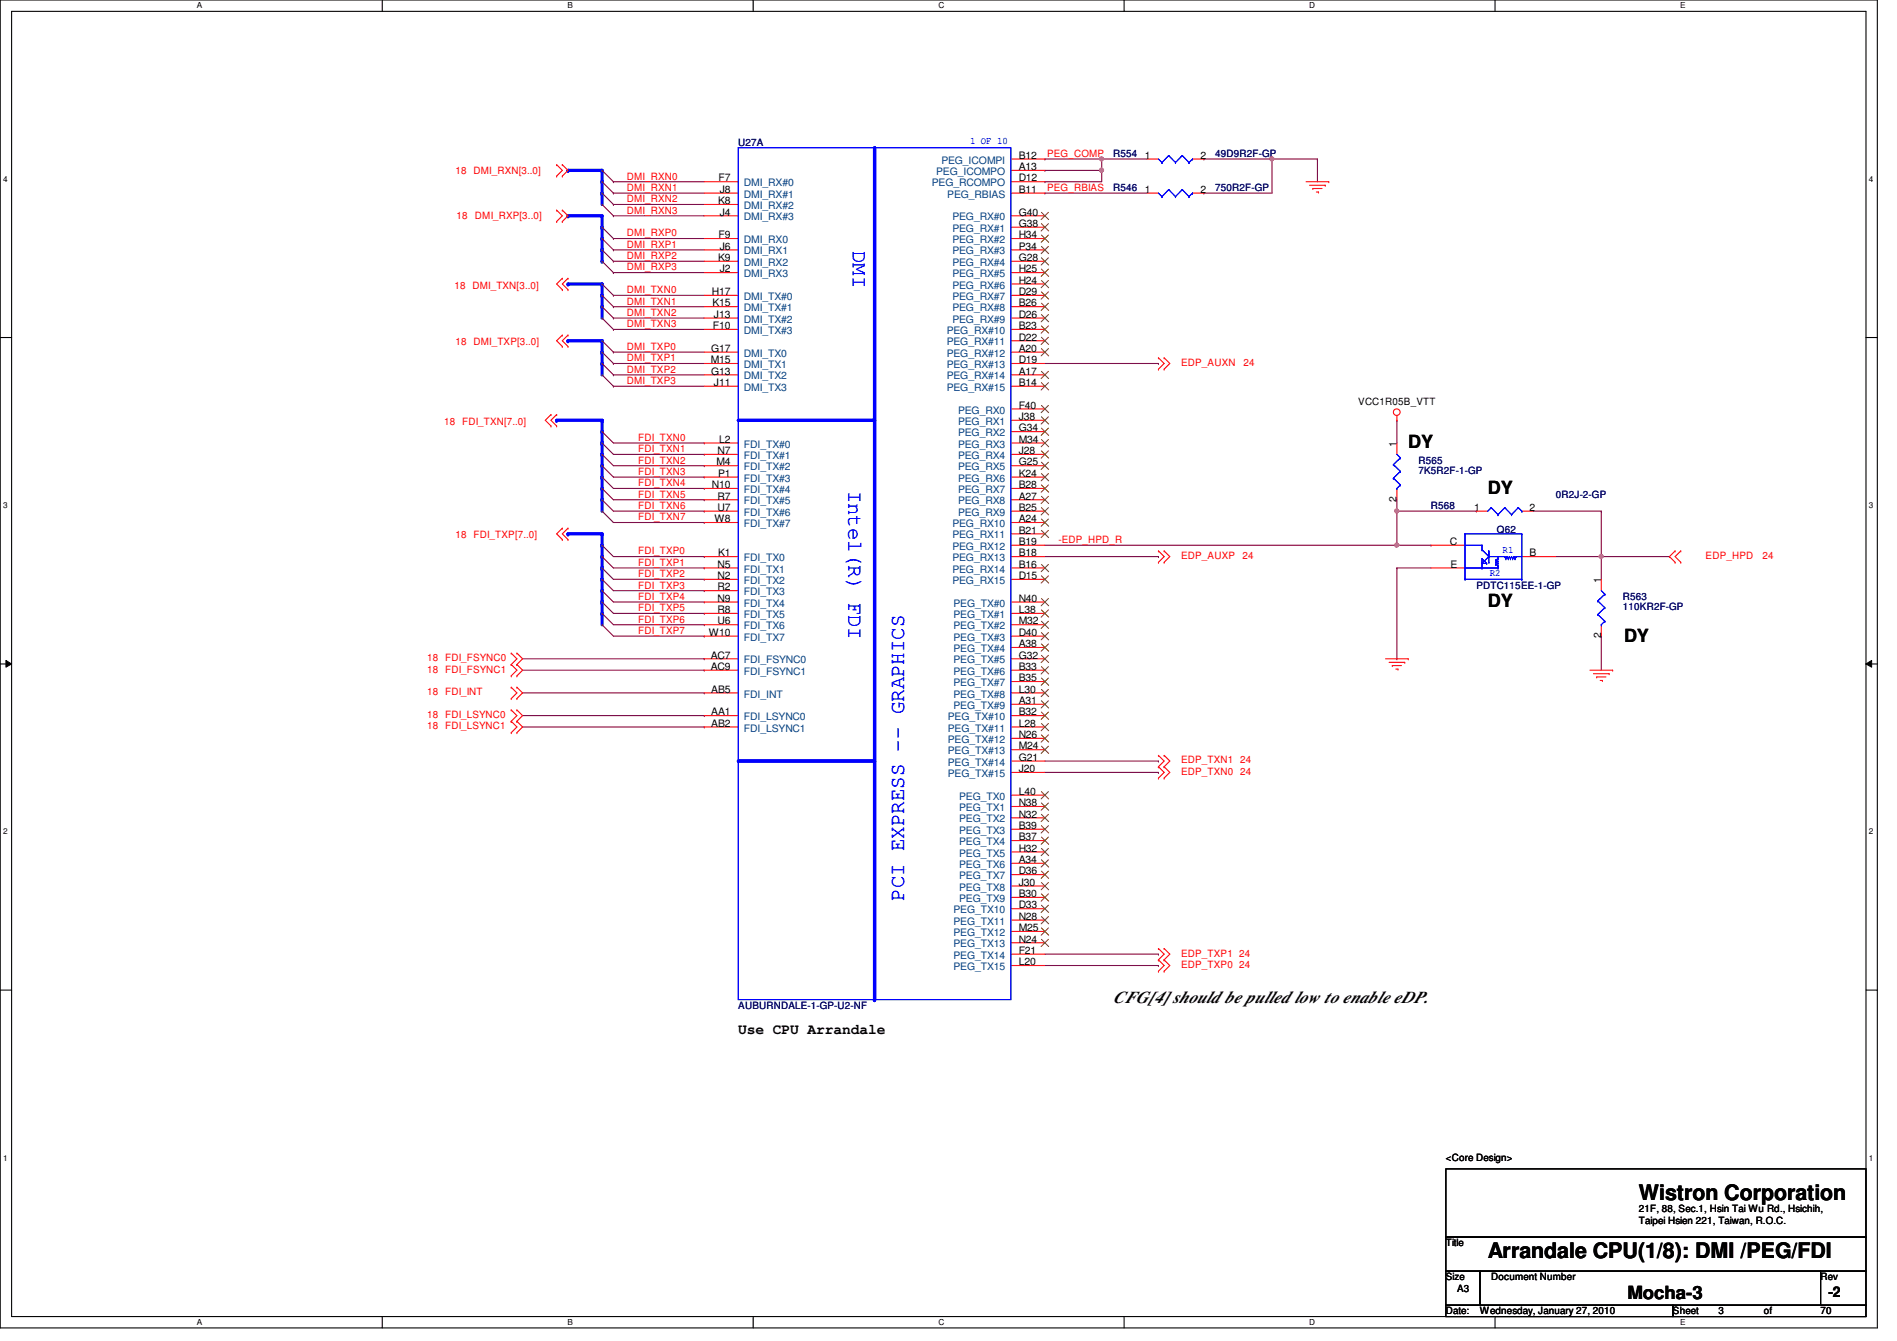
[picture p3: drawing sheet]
<svg xmlns="http://www.w3.org/2000/svg" width="297mm" height="210mm" viewBox="0 0 297 210" stroke-linecap="round" stroke-linejoin="round" font-family="sans-serif">
<path d="M0 0h294v207.9h-294zM1.8 1.8h290.4v204.3h-290.4z" fill="none" stroke="#000" stroke-width=".17"/>
<g fill="#fff">
<path d="M30.8 .2h.8v1.4h-.8z"/>
<path d="M30.8 206.2h.8v1.4h-.8z"/>
</g>
<path d="M59.9 0v1.8M59.9 206.1v1.8" fill="none" stroke="#000" stroke-width=".17"/>
<g fill="#fff">
<path d="M88.9 .2h.8v1.4h-.8z"/>
<path d="M88.9 206.2h.8v1.4h-.8z"/>
</g>
<path d="M117.9 0v1.8M117.9 206.1v1.8" fill="none" stroke="#000" stroke-width=".17"/>
<g fill="#fff">
<path d="M146.9 .2h.9v1.4h-.9z"/>
<path d="M146.9 206.2h.9v1.4h-.9z"/>
</g>
<path d="M176 0v1.8M176 206.1v1.8" fill="none" stroke="#000" stroke-width=".17"/>
<g fill="#fff">
<path d="M205 .2h.9v1.4h-.9z"/>
<path d="M205 206.2h.9v1.4h-.9z"/>
</g>
<path d="M234.1 0v1.8M234.1 206.1v1.8" fill="none" stroke="#000" stroke-width=".17"/>
<g fill="#fff">
<path d="M263.1 .2h.8v1.4h-.8z"/>
<path d="M263.1 206.2h.8v1.4h-.8z"/>
<path d="M.5 27.3h.7v1.4h-.7z"/>
<path d="M292.6 27.3h.7v1.4h-.7z"/>
<path d="M.5 78.4h.7v1.4h-.7z"/>
<path d="M292.6 78.4h.7v1.4h-.7z"/>
</g>
<path d="M0 52.8h1.8M292.2 52.8h1.8" fill="none" stroke="#000" stroke-width=".17"/>
<g fill="#fff">
<path d="M.5 129.5h.7v1.4h-.7z"/>
<path d="M292.6 129.5h.7v1.4h-.7z"/>
</g>
<path d="M0 103.9h1.8M292.2 103.9h1.8" fill="none" stroke="#000" stroke-width=".17"/>
<path d="M.9 103.4l.9 .5-.9 .5zM292.2 103.9l.9-.5v1z" fill="#000"/>
<path d="M.9 103.4l.9 .5-.9 .5zM292.2 103.9l.9-.5v1z" fill="none" stroke="#000" stroke-width=".16"/>
<g fill="#fff">
<path d="M.5 180.5h.7v1.4h-.7z"/>
<path d="M292.6 180.5h.7v1.4h-.7z"/>
</g>
<path d="M0 155h1.8M292.2 155h1.8" fill="none" stroke="#000" stroke-width=".17"/>
<path d="M163.6 28.4h.1M163.6 24.9h.1M163.6 24.9h8.9M172.5 26.7h.1M172.5 26.7v1.7h-8.9M188.5 30.2h.1M199.2 24.9h.1M199.2 24.9v5.3h-10.7" fill="none" stroke="#800040" stroke-width=".17"/>
<path d="M88.9 26.7h5.4" fill="none" stroke="#00f" stroke-width=".51"/>
<circle cx="88.9" cy="26.7" r=".25" fill="#00f"/>
<path d="M94.3 30.2v1.8" fill="none" stroke="#00f" stroke-width=".51"/>
<circle cx="94.3" cy="30.2" r=".25" fill="#00f"/>
<g fill="none" stroke="#800040" stroke-width=".17">
<path d="M96.1 28.4h.1M96.1 30.2h.1M96.1 32h.1M96.1 33.8h.1M96.1 37.3h.1M96.1 39.1h.1M96.1 28.4h14.2M96.1 30.2h14.2M96.1 32h14.2M96.1 33.8h14.2M96.1 37.3h14.2M96.1 39.1h14.2"/>
<path d="M96.1 40.9h.1M96.1 42.7h.1M96.1 40.9h14.2M96.1 42.7h14.2"/>
</g>
<path d="M88.9 44.4h5.4" fill="none" stroke="#00f" stroke-width=".51"/>
<circle cx="88.9" cy="44.4" r=".25" fill="#00f"/>
<path d="M94.3 48v1.8" fill="none" stroke="#00f" stroke-width=".51"/>
<circle cx="94.3" cy="48" r=".25" fill="#00f"/>
<path d="M96.1 46.2h.1M96.1 48h.1M96.1 49.8h.1M96.1 51.6h.1M96.1 46.2h14.2M96.1 48h14.2M96.1 49.8h14.2M96.1 51.6h14.2" fill="none" stroke="#800040" stroke-width=".17"/>
<path d="M88.9 53.3h5.4" fill="none" stroke="#00f" stroke-width=".51"/>
<circle cx="88.9" cy="53.3" r=".25" fill="#00f"/>
<path d="M94.3 56.9v1.8" fill="none" stroke="#00f" stroke-width=".51"/>
<circle cx="94.3" cy="56.9" r=".25" fill="#00f"/>
<path d="M163.6 26.7h.1M172.5 24.9h.1M172.5 24.9v1.8h-8.9M96.1 55.1h.1M96.1 56.9h.1M96.1 58.7h.1M96.1 55.1h14.2M96.1 56.9h14.2M96.1 58.7h14.2M96.1 60.5h.1M96.1 60.5h14.2" fill="none" stroke="#800040" stroke-width=".17"/>
<circle cx="172.5" cy="26.6" r=".32" fill="#f0f"/>
<circle cx="172.5" cy="26.6" r=".32" fill="none" stroke="#f0f" stroke-width=".17"/>
<path d="M199.2 24.9h.1M199.2 24.9h7.1" fill="none" stroke="#800040" stroke-width=".17"/>
<circle cx="199.2" cy="24.9" r=".32" fill="#f0f"/>
<circle cx="199.2" cy="24.9" r=".32" fill="none" stroke="#f0f" stroke-width=".17"/>
<path d="M172.5 24.9h.1M172.5 24.9h7.1" fill="none" stroke="#800040" stroke-width=".17"/>
<circle cx="172.5" cy="24.9" r=".32" fill="#f0f"/>
<circle cx="172.5" cy="24.9" r=".32" fill="none" stroke="#f0f" stroke-width=".17"/>
<g fill="none" stroke="#800040" stroke-width=".17">
<path d="M163.6 30.2h.1M163.6 30.2h16M188.5 24.9h.1M188.5 24.9h10.7M206.3 24.9h.1M206.3 24.9v3.5M96.1 69.3h14.2M96.1 71.1h14.2M96.1 72.9h14.2M96.1 74.7h14.2M96.1 76.5h14.2M96.1 78.2h14.2"/>
<path d="M110.3 69.3h.1M110.3 71.1h.1M110.3 72.9h.1M110.3 74.7h.1M110.3 76.5h.1M110.3 78.2h.1M96.1 81.8h14.2M96.1 80h14.2M96.1 94.2h14.2M96.1 96h14.2M96.1 99.6h14.2M96.1 97.8h14.2"/>
<path d="M96.1 87.1h14.2M96.1 88.9h14.2M96.1 90.7h14.2M96.1 92.5h14.2M110.3 81.8h.1M110.3 80h.1M110.3 94.2h.1M110.3 96h.1M110.3 99.6h.1M110.3 97.8h.1M110.3 87.1h.1M110.3 88.9h.1"/>
<path d="M110.3 90.7h.1M110.3 92.5h.1"/>
</g>
<path d="M94.3 78.2v1.8" fill="none" stroke="#00f" stroke-width=".51"/>
<circle cx="94.3" cy="78.2" r=".25" fill="#00f"/>
<path d="M87.2 65.8h7.1" fill="none" stroke="#00f" stroke-width=".51"/>
<circle cx="87.2" cy="65.8" r=".25" fill="#00f"/>
<g fill="none" stroke="#800040" stroke-width=".17">
<path d="M218.7 65.8h.1M218.7 65.8v3.5M218.7 78.2v1.8M218.7 88.9h.1M218.7 80h.1M218.7 88.9h5.4M218.7 88.9v14.2M243.6 87.1h7.1M250.7 87.1h.1M81.8 103.1h28.5M81.8 104.9h28.5M81.8 108.5h28.5"/>
<path d="M81.8 112h28.5M81.8 113.8h28.5M110.3 103.1h.1M110.3 104.9h.1M110.3 108.5h.1M110.3 112h.1M110.3 113.8h.1M218.7 103.1h.1"/>
</g>
<circle cx="250.7" cy="87.1" r=".32" fill="#f0f"/>
<circle cx="250.7" cy="87.1" r=".32" fill="none" stroke="#f0f" stroke-width=".17"/>
<path d="M250.7 87.1h.1M250.7 99.6h.1M250.7 87.1v3.6M250.7 99.6v5.3M250.7 87.1h10.7M261.4 87.1h.1" fill="none" stroke="#800040" stroke-width=".17"/>
<path d="M88.9 33.8h5.4" fill="none" stroke="#00f" stroke-width=".51"/>
<circle cx="88.9" cy="33.8" r=".25" fill="#00f"/>
<path d="M94.3 33.8v1.8" fill="none" stroke="#00f" stroke-width=".51"/>
<circle cx="94.3" cy="35.6" r=".25" fill="#00f"/>
<path d="M94.3 28.4v1.8" fill="none" stroke="#00f" stroke-width=".51"/>
<circle cx="94.3" cy="28.4" r=".25" fill="#00f"/>
<path d="M94.3 26.7v1.7" fill="none" stroke="#00f" stroke-width=".51"/>
<circle cx="94.3" cy="26.7" r=".25" fill="#00f"/>
<path d="M94.3 37.3v1.8" fill="none" stroke="#00f" stroke-width=".51"/>
<circle cx="94.3" cy="39.1" r=".25" fill="#00f"/>
<path d="M94.3 39.1v1.8" fill="none" stroke="#00f" stroke-width=".51"/>
<circle cx="94.3" cy="40.9" r=".25" fill="#00f"/>
<path d="M94.3 35.6v1.7" fill="none" stroke="#00f" stroke-width=".51"/>
<circle cx="94.3" cy="37.3" r=".25" fill="#00f"/>
<path d="M94.3 44.4v1.8" fill="none" stroke="#00f" stroke-width=".51"/>
<circle cx="94.3" cy="44.4" r=".25" fill="#00f"/>
<path d="M94.3 46.2v1.8" fill="none" stroke="#00f" stroke-width=".51"/>
<circle cx="94.3" cy="46.2" r=".25" fill="#00f"/>
<path d="M94.3 53.3v1.8" fill="none" stroke="#00f" stroke-width=".51"/>
<circle cx="94.3" cy="53.3" r=".25" fill="#00f"/>
<path d="M94.3 55.1v1.8" fill="none" stroke="#00f" stroke-width=".51"/>
<circle cx="94.3" cy="55.1" r=".25" fill="#00f"/>
<path d="M94.3 71.1v1.8" fill="none" stroke="#00f" stroke-width=".51"/>
<circle cx="94.3" cy="71.1" r=".25" fill="#00f"/>
<path d="M94.3 65.8v1.8" fill="none" stroke="#00f" stroke-width=".51"/>
<circle cx="94.3" cy="65.8" r=".25" fill="#00f"/>
<path d="M94.3 69.3v1.8" fill="none" stroke="#00f" stroke-width=".51"/>
<circle cx="94.3" cy="69.3" r=".25" fill="#00f"/>
<path d="M94.3 67.6v1.7" fill="none" stroke="#00f" stroke-width=".51"/>
<circle cx="94.3" cy="67.6" r=".25" fill="#00f"/>
<path d="M94.3 74.7v1.8" fill="none" stroke="#00f" stroke-width=".51"/>
<circle cx="94.3" cy="74.7" r=".25" fill="#00f"/>
<path d="M94.3 72.9v1.8" fill="none" stroke="#00f" stroke-width=".51"/>
<circle cx="94.3" cy="72.9" r=".25" fill="#00f"/>
<path d="M94.3 76.5v1.7" fill="none" stroke="#00f" stroke-width=".51"/>
<circle cx="94.3" cy="76.5" r=".25" fill="#00f"/>
<path d="M94.3 96v1.8" fill="none" stroke="#00f" stroke-width=".51"/>
<circle cx="94.3" cy="96" r=".25" fill="#00f"/>
<path d="M88.9 83.6h5.4" fill="none" stroke="#00f" stroke-width=".51"/>
<circle cx="88.9" cy="83.6" r=".25" fill="#00f"/>
<path d="M94.3 88.9v1.8" fill="none" stroke="#00f" stroke-width=".51"/>
<circle cx="94.3" cy="88.9" r=".25" fill="#00f"/>
<path d="M94.3 83.6v1.7" fill="none" stroke="#00f" stroke-width=".51"/>
<circle cx="94.3" cy="83.6" r=".25" fill="#00f"/>
<path d="M94.3 87.1v1.8" fill="none" stroke="#00f" stroke-width=".51"/>
<circle cx="94.3" cy="87.1" r=".25" fill="#00f"/>
<path d="M94.3 85.3v1.8" fill="none" stroke="#00f" stroke-width=".51"/>
<circle cx="94.3" cy="85.3" r=".25" fill="#00f"/>
<path d="M94.3 90.7v1.8" fill="none" stroke="#00f" stroke-width=".51"/>
<circle cx="94.3" cy="90.7" r=".25" fill="#00f"/>
<path d="M94.3 92.5v1.7" fill="none" stroke="#00f" stroke-width=".51"/>
<circle cx="94.3" cy="92.5" r=".25" fill="#00f"/>
<path d="M94.3 94.2v1.8" fill="none" stroke="#00f" stroke-width=".51"/>
<circle cx="94.3" cy="94.2" r=".25" fill="#00f"/>
<path d="M163.6 87.1h17.8M181.4 87.1h.1M218.7 85.3h5.4M224.1 85.3h.1" fill="none" stroke="#800040" stroke-width=".17"/>
<circle cx="218.7" cy="85.3" r=".32" fill="#f0f"/>
<circle cx="218.7" cy="85.3" r=".32" fill="none" stroke="#f0f" stroke-width=".17"/>
<path d="M163.6 85.3h55.1M218.7 85.3h.1M218.7 80h12.5M231.2 80h.1" fill="none" stroke="#800040" stroke-width=".17"/>
<circle cx="218.7" cy="80" r=".32" fill="#f0f"/>
<circle cx="218.7" cy="80" r=".32" fill="none" stroke="#f0f" stroke-width=".17"/>
<g fill="none" stroke="#800040" stroke-width=".17">
<path d="M94.3 26.7h.1M94.3 28.4h.1M94.3 30.2h.1M94.3 32h.1M94.3 35.6h.1M94.3 37.3h.1M94.3 39.1h.1M94.3 26.7l1.8 1.7M94.3 28.4l1.8 1.8M94.3 30.2l1.8 1.8M94.3 32l1.8 1.8M94.3 35.6l1.8 1.7"/>
<path d="M94.3 37.3l1.8 1.8M94.3 39.1l1.8 1.8M94.3 40.9h.1M94.3 44.4h.1M94.3 46.2h.1M94.3 48h.1M94.3 49.8h.1M94.3 53.3h.1M94.3 55.1h.1M94.3 56.9h.1M94.3 58.7h.1M94.3 40.9l1.8 1.8"/>
<path d="M94.3 44.4l1.8 1.8M94.3 46.2l1.8 1.8M94.3 48l1.8 1.8M94.3 49.8l1.8 1.8M94.3 53.3l1.8 1.8M94.3 55.1l1.8 1.8M94.3 56.9l1.8 1.8M94.3 58.7l1.8 1.8M163.6 56.9h17.8M181.4 56.9h.1M94.3 67.6h.1M94.3 69.3h.1"/>
<path d="M94.3 71.1h.1M94.3 72.9h.1M94.3 74.7h.1M94.3 76.5h.1M94.3 78.2h.1M94.3 67.6l1.8 1.7M94.3 69.3l1.8 1.8M94.3 71.1l1.8 1.8M94.3 72.9l1.8 1.8M94.3 74.7l1.8 1.8M94.3 76.5l1.8 1.7M94.3 78.2l1.8 1.8"/>
<path d="M94.3 80h.1M94.3 85.3h.1M94.3 87.1h.1M94.3 88.9h.1M94.3 90.7h.1M94.3 92.5h.1M94.3 94.2h.1M94.3 96h.1M94.3 97.8h.1M94.3 80l1.8 1.8M94.3 85.3l1.8 1.8M94.3 87.1l1.8 1.8"/>
<path d="M94.3 88.9l1.8 1.8M94.3 90.7l1.8 1.8M94.3 92.5l1.8 1.7M94.3 94.2l1.8 1.8M94.3 96l1.8 1.8M94.3 97.8l1.8 1.8M218.7 85.3h.1M218.7 80v5.3M240.1 80h10.6M250.7 80h.1M250.7 87.1h.1M250.7 80v7.1"/>
<path d="M163.6 119.1h17.8M181.4 119.1h.1M163.6 120.9h17.8M181.4 120.9h.1M163.6 149.4h17.8M163.6 151.1h17.8M181.4 149.4h.1M181.4 151.1h.1"/>
</g>
<g fill="none" stroke="#f00" stroke-width=".17">
<path d="M87.2 27.6h.1M87.2 25.8h.1M87.2 34.7h.1M87.2 32.9h.1M87.2 25.8l.8 .9-.8 .9M87.2 32.9l.8 .9-.8 .9M88 25.8h.1M88 27.6h.1M88 32.9h.1M88 34.7h.1M88 25.8l.9 .9-.9 .9M88 32.9l.9 .9-.9 .9"/>
<path d="M110.3 28.4h5.3M110.3 30.2h5.3M110.3 32h5.3M110.3 33.8h5.3M110.3 37.3h5.3M110.3 39.1h5.3M158.3 28.4h5.3M158.3 30.2h5.3M158.3 33.8h5.3M158.3 37.3h5.3M158.3 39.1h5.3M158.3 24.9h5.3"/>
<path d="M158.3 26.7h5.3M158.3 35.6h5.3M179.6 30.2h1.8M186.7 30.2h1.8M204.5 28.4h3.6M205.1 29h2.4M205.6 29.5h.1M205.6 29.5h1.4M206.1 30.1h.4M206.5 30.1h.1M207.5 29h.1M208.1 28.4h.1"/>
<path d="M88 43.6h.1M88 45.3h.1M88 52.5h.1M88 54.2h.1M88 43.6l-.8 .8 .8 .9M88 52.5l-.8 .8 .8 .9M88.9 43.6h.1M88.9 45.3h.1M88.9 52.5h.1M88.9 54.2h.1M88.9 43.6l-.9 .8 .9 .9M88.9 52.5l-.9 .8 .9 .9"/>
<path d="M110.3 40.9h5.3M110.3 42.7h5.3M110.3 46.2h5.3M110.3 48h5.3M110.3 49.8h5.3M110.3 51.6h5.3M110.3 55.1h5.3M110.3 56.9h5.3M110.3 58.7h5.3M158.3 40.9h5.3M158.3 42.7h5.3M158.3 46.2h5.3"/>
<path d="M158.3 48h5.3M158.3 49.8h5.3M158.3 51.6h5.3M158.3 55.1h5.3M158.3 56.9h5.3M158.3 58.7h5.3M158.3 44.4h5.3M158.3 53.3h5.3M181.4 57.8h.1M181.4 56h.1M181.4 56l.9 .9-.9 .9M182.3 57.8h.1"/>
<path d="M182.3 56h.1M182.3 56l.9 .9-.9 .9M86.3 64.9h.1M86.3 66.7h.1M86.3 64.9l-.9 .9 .9 .9M87.2 64.9h.1M87.2 66.7h.1M87.2 64.9l-.9 .9 .9 .9M110.3 60.5h5.3M110.3 69.3h5.3M110.3 71.1h5.3M110.3 72.9h5.3"/>
<path d="M110.3 74.7h5.3M110.3 76.5h5.3M110.3 78.2h5.3M158.3 60.5h5.3M158.3 64h5.3M158.3 65.8h5.3M158.3 67.6h5.3M158.3 69.3h5.3M158.3 71.1h5.3M158.3 72.9h5.3M158.3 74.7h5.3M158.3 76.5h5.3"/>
<path d="M158.3 78.2h5.3M218.7 65.8h.1M218.7 65.1v.7M88 82.7h.1M88 84.5h.1M88 82.7l-.8 .9 .8 .9M88.9 82.7h.1M88.9 84.5h.1M88.9 82.7l-.9 .9 .9 .9M110.3 88.9h5.3M110.3 87.1h5.3M110.3 80h5.3"/>
<path d="M110.3 81.8h5.3M110.3 90.7h5.3M110.3 94.2h5.3M110.3 96h5.3M110.3 97.8h5.3M110.3 99.6h5.3M110.3 92.5h5.3M158.3 88.9h5.3M158.3 87.1h5.3M158.3 85.3h5.3M158.3 80h5.3M158.3 81.8h5.3"/>
<path d="M158.3 83.6h5.3M158.3 90.7h5.3M158.3 94.2h5.3M158.3 96h5.3M158.3 97.8h5.3M158.3 99.6h5.3M181.4 88h.1M181.4 86.2h.1M181.4 86.2l.9 .9-.9 .9M182.3 88h.1M182.3 86.2h.1M182.3 86.2l.9 .9-.9 .9"/>
<path d="M224.1 88.9h5.3M224.1 85.3h5.3M231.2 80h1.8M238.3 87.1h5.3M238.3 80h1.8M262.3 88h.1M262.3 86.2h.1M262.3 86.2l-.9 .9 .9 .9M263.2 86.2h.1M263.2 88h.1M263.2 86.2l-.9 .9 .9 .9M80 102.2h.1"/>
<path d="M80 104h.1M80 105.8h.1M80 107.6h.1M80 109.3h.1M80 111.1h.1M80 112.9h.1M80 114.7h.1M80 102.2l.9 .9-.9 .9M80 104l.9 .9-.9 .9M80 107.6l.9 .9-.9 .8M80 111.1l.9 .9-.9 .9M80 112.9l.9 .9-.9 .9"/>
<path d="M80.9 104h.1M80.9 102.2h.1M80.9 105.8h.1M80.9 109.3h.1M80.9 107.6h.1M80.9 112.9h.1M80.9 111.1h.1M80.9 114.7h.1M80.9 102.2l.9 .9-.9 .9M80.9 104l.9 .9-.9 .9M80.9 107.6l.9 .9-.9 .8M80.9 111.1l.9 .9-.9 .9"/>
<path d="M80.9 112.9l.9 .9-.9 .9M110.3 103.1h5.3M110.3 104.9h5.3M110.3 108.5h5.3M110.3 112h5.3M110.3 113.8h5.3M158.3 103.1h5.3M158.3 104.9h5.3M158.3 101.3h5.3M158.3 106.7h5.3M158.3 108.5h5.3M158.3 110.2h5.3"/>
<path d="M158.3 112h5.3M158.3 113.8h5.3M158.3 115.6h5.3M158.3 117.3h5.3M158.3 119.1h5.3M181.4 118.2h.1M181.4 118.2l.9 .9-.9 .9M182.3 118.2h.1M182.3 118.2l.9 .9-.9 .9M217 103.1h3.5M217.5 103.7h2.5M218 104.2h.1"/>
<path d="M218 104.2h1.5M218.6 104.7h.3M218.9 104.7h.1M220 103.7h.1M220.5 103.1h.1M249 104.9h3.5M249.5 105.5h2.5M250 106h.1M250 106h1.5M250.6 106.5h.3M250.9 106.5h.1M252 105.5h.1"/>
<path d="M252.5 104.9h.1M158.3 120.9h5.3M158.3 124.5h5.3M158.3 126.2h5.3M158.3 128h5.3M158.3 129.8h5.3M158.3 131.6h5.3M158.3 133.3h5.3M158.3 135.1h5.3M158.3 136.9h5.3M158.3 138.7h5.3M181.4 121.8h.1"/>
<path d="M181.4 120h.1M181.4 120l.9 .9-.9 .9M182.3 121.8h.1M182.3 120h.1M182.3 120l.9 .9-.9 .9M158.3 140.5h5.3M158.3 142.2h5.3M158.3 144h5.3M158.3 145.8h5.3M158.3 147.6h5.3M158.3 149.4h5.3M158.3 151.1h5.3"/>
<path d="M181.4 152h.1M181.4 150.2h.1M181.4 148.5h.1M181.4 150.2l.9 .9-.9 .9M181.4 148.5l.9 .9-.9 .8M182.3 152h.1M182.3 150.2h.1M182.3 148.5h.1M182.3 150.2l.9 .9-.9 .9M182.3 148.5l.9 .9-.9 .8"/>
<circle cx="218.7" cy="64.5" r=".52"/>
</g>
<path d="M226.4 183h65.8v10.6h-65.8zM226.4 193.6h65.8v5.4h-65.8zM226.4 199h5.3v5.3h-5.3zM231.7 199h53.4v5.3h-53.4zM285.1 199h7.1v5.3h-7.1zM226.4 204.3h35.6v1.8h-35.6zM262 204.3h30.2v1.8h-30.2z" fill="none" stroke="#000" stroke-width=".17"/>
<g fill="none" stroke="#00f" stroke-width=".17">
<path d="M115.6 23.1h42.7v133.4h-42.7zM181.4 30.2l.5 .6M181.9 30.8h.1M183 29.7h.1M183 29.7l-1.1 1.1M183 29.7l1.1 1.1M184.1 30.8h.1M185.1 29.7h.1M185.1 29.7l-1 1.1M185.1 29.7l1.1 1.1M186.2 30.8h.1M186.7 30.2h.1"/>
<path d="M186.7 30.2l-.5 .6M233.5 79.5h.1M233.5 79.5l-.5 .5M233.5 79.5l1.1 1.1M235.6 79.5h.1M235.6 79.5l-1 1.1M235.6 79.5l1.1 1.1M237.7 79.5h.1M237.7 79.5l-1 1.1M237.7 79.5l.6 .5M229.4 88.9h.1M229.4 85.3h.1"/>
<path d="M229.4 90.5h.1M229.4 90.7h.1M229.4 83.6h.1M229.4 88.9h5.2M229.4 85.3h2.7M229.4 83.6v7.1M229.4 90.7h8.9M229.4 83.6h8.9M232.1 88.2h.1M232.1 88.9h.1M232.1 86.1h.1M232.1 85.3h.1"/>
<path d="M232.1 87.5h.1M232.1 88h.1M232.1 85.3v.8M232.1 87.5v1.4M232.1 86.1l1 1M232.1 88.2h.7M232.1 87.5l.7 .7M232.8 88.2h.1M233.1 87.1h.1M233.1 86.2h.1M233.1 88h.1M233.1 87.1h2.5"/>
<path d="M233.1 86.2v1.8M233.1 87.1l-1 1.1M234.2 87.7h.1M234.2 88h.1M234.2 88.3h.1M234.2 87.7l.4 .1M234.2 88l.4 .2M234.2 88.3l.4 .3M234.6 87.5h.1M234.6 87.8h.1M234.6 88.2h.1M234.6 88.6h.1"/>
<path d="M234.6 88.9h.1M234.6 80.6h.1M234.6 87.1v.4M234.6 88.6v.3M234.6 87.5l-.4 .2M234.6 87.8l-.4 .2M234.6 88.2l-.4 .1M235.6 87.1h.1M235.6 87.1l.2 .4M235.8 87.5h.1M236 87.1h.1M236 87.1l.2 .4"/>
<path d="M236 87.1l-.2 .4M236.2 87.5h.1M236.3 87.1h.1M236.3 87.1l.2 .4M236.3 87.1l-.1 .4M236.5 87.5h.1M236.7 87.1h.1M236.7 80.6h.1M236.7 87.1l.2 .4M236.7 87.1l-.2 .4M236.9 87.5h.1M237.1 87.1h.1"/>
<path d="M237.1 87.1l.1 .4M237.1 87.1l-.2 .4M237.2 87.5h.1M237.4 87.1h.1M237.4 87.1h.9M237.4 87.1l-.2 .4M238.3 90.7h.1M238.3 83.6h.1M238.3 80h.1M238.3 83.6v7.1"/>
</g>
<g fill="none" stroke="#804000" stroke-width=".16">
<path d="M163.1 33.2l1.1 1.2M163.1 35l1.1 1.2M163.1 36.8l1.1 1.1M163.1 38.6l1.1 1.1M164.2 33.2l-1.2 1.2M164.2 35l-1.2 1.2M164.2 36.8l-1.2 1.1M164.2 38.6l-1.2 1.1M163.1 40.3l1.1 1.2M163.1 42.1l1.1 1.2M163.1 43.9l1.1 1.1M163.1 45.7l1.1 1.1"/>
<path d="M163.1 47.5l1.1 1.1M163.1 49.2l1.1 1.2M163.1 51l1.1 1.2M163.1 52.8l1.1 1.1M163.1 54.6l1.1 1.1M163.1 58.1l1.1 1.2M163.1 59.9l1.1 1.1M164.2 40.3l-1.2 1.2M164.2 42.1l-1.2 1.2M164.2 43.9l-1.2 1.1M164.2 45.7l-1.2 1.1M164.2 47.5l-1.2 1.1"/>
<path d="M164.2 49.2l-1.2 1.2M164.2 51l-1.2 1.2M164.2 52.8l-1.2 1.1M164.2 54.6l-1.2 1.1M164.2 58.1l-1.2 1.2M164.2 59.9l-1.2 1.1M163.1 63.5l1.1 1.1M163.1 65.2l1.1 1.2M163.1 67l1.1 1.2M163.1 68.8l1.1 1.1M163.1 70.6l1.1 1.1M163.1 72.3l1.1 1.2"/>
<path d="M163.1 74.1l1.1 1.2M163.1 75.9l1.1 1.1M163.1 77.7l1.1 1.1M163.1 79.5l1.1 1.1M164.2 63.5l-1.2 1.1M164.2 65.2l-1.2 1.2M164.2 67l-1.2 1.2M164.2 68.8l-1.2 1.1M164.2 70.6l-1.2 1.1M164.2 72.3l-1.2 1.2M164.2 74.1l-1.2 1.2M164.2 75.9l-1.2 1.1"/>
<path d="M164.2 77.7l-1.2 1.1M164.2 79.5l-1.2 1.1M163.1 81.2l1.1 1.2M163.1 83l1.1 1.2M163.1 88.3l1.1 1.2M163.1 90.1l1.1 1.2M163.1 93.7l1.1 1.1M163.1 95.5l1.1 1.1M163.1 97.2l1.1 1.2M163.1 99l1.1 1.2M164.2 81.2l-1.2 1.2M164.2 83l-1.2 1.2"/>
<path d="M164.2 88.3l-1.2 1.2M164.2 90.1l-1.2 1.2M164.2 93.7l-1.2 1.1M164.2 95.5l-1.2 1.1M164.2 97.2l-1.2 1.2M164.2 99l-1.2 1.2M163.1 100.8l1.1 1.1M163.1 102.6l1.1 1.1M163.1 104.4l1.1 1.1M163.1 106.1l1.1 1.2M163.1 107.9l1.1 1.2M163.1 109.7l1.1 1.1"/>
<path d="M163.1 111.5l1.1 1.1M163.1 113.2l1.1 1.2M163.1 115l1.1 1.2M163.1 116.8l1.1 1.1M164.2 100.8l-1.2 1.1M164.2 102.6l-1.2 1.1M164.2 104.4l-1.2 1.1M164.2 106.1l-1.2 1.2M164.2 107.9l-1.2 1.2M164.2 109.7l-1.2 1.1M164.2 111.5l-1.2 1.1M164.2 113.2l-1.2 1.2"/>
<path d="M164.2 115l-1.2 1.2M164.2 116.8l-1.2 1.1M163.1 123.9l1.1 1.2M163.1 125.7l1.1 1.1M163.1 127.5l1.1 1.1M163.1 129.2l1.1 1.2M163.1 131l1.1 1.2M163.1 132.8l1.1 1.1M163.1 134.6l1.1 1.1M163.1 136.4l1.1 1.1M163.1 138.1l1.1 1.2M163.1 139.9l1.1 1.2"/>
<path d="M164.2 123.9l-1.2 1.2M164.2 125.7l-1.2 1.1M164.2 127.5l-1.2 1.1M164.2 129.2l-1.2 1.2M164.2 131l-1.2 1.2M164.2 132.8l-1.2 1.1M164.2 134.6l-1.2 1.1M164.2 136.4l-1.2 1.1M164.2 138.1l-1.2 1.2M164.2 139.9l-1.2 1.2M163.1 141.7l1.1 1.1M163.1 143.5l1.1 1.1"/>
<path d="M163.1 145.2l1.1 1.2M163.1 147l1.1 1.2M164.2 141.7l-1.2 1.1M164.2 143.5l-1.2 1.1M164.2 145.2l-1.2 1.2M164.2 147l-1.2 1.2"/>
</g>
<path d="M136.9 23.1v133.4" fill="none" stroke="#00f" stroke-width=".51"/>
<circle cx="136.9" cy="156.5" r=".25" fill="#00f"/>
<path d="M115.6 65.8h21.3" fill="none" stroke="#00f" stroke-width=".51"/>
<circle cx="136.9" cy="65.8" r=".25" fill="#00f"/>
<path d="M115.6 119.1h21.3" fill="none" stroke="#00f" stroke-width=".51"/>
<circle cx="136.9" cy="119.1" r=".25" fill="#00f"/>
<path d="M115.6 23.1h42.7v133.4h-42.7z" fill="none" stroke="#00f" stroke-width=".17"/>
<path d="M136.9 23.1v133.4" fill="none" stroke="#00f" stroke-width=".51"/>
<circle cx="136.9" cy="156.5" r=".25" fill="#00f"/>
<path d="M115.6 65.8h21.3" fill="none" stroke="#00f" stroke-width=".51"/>
<circle cx="136.9" cy="65.8" r=".25" fill="#00f"/>
<path d="M115.6 119.1h21.3" fill="none" stroke="#00f" stroke-width=".51"/>
<circle cx="136.9" cy="119.1" r=".25" fill="#00f"/>
<path d="M179.6 24.9h1.8M186.7 24.9h1.8M218.7 69.3v1.8M218.7 76.5v1.7M250.7 90.7v1.8M250.7 97.8v1.8" fill="none" stroke="#f00" stroke-width=".17"/>
<g fill="none" stroke="#00f" stroke-width=".17">
<path d="M181.4 24.9l.5 .5M181.9 25.4h.1M183 24.3h.1M183 24.3l-1.1 1.1M183 24.3l1.1 1.1M184.1 25.4h.1M185.1 24.3h.1M185.1 24.3l-1 1.1M185.1 24.3l1.1 1.1M186.2 25.4h.1M186.7 24.9h.1M186.7 24.9l-.5 .5"/>
<path d="M218.2 72.7h.1M218.2 74.8h.1M218.2 72.7l1.1 1.1M218.2 74.8l1.1 1.1M218.7 76.5h.1M218.7 71.1l.6 .6M219.3 71.7h.1M219.3 73.8h.1M219.3 75.9h.1M219.3 71.7l-1.1 1M219.3 73.8l-1.1 1M219.3 75.9l-.6 .6"/>
<path d="M250.2 94.1h.1M250.2 96.2h.1M250.2 94.1l1.1 1M250.2 96.2l1.1 1M250.7 97.8h.1M250.7 92.5l.6 .5M251.3 93h.1M251.3 95.1h.1M251.3 97.2h.1M251.3 93l-1.1 1.1M251.3 95.1l-1.1 1.1M251.3 97.2l-.6 .6"/>
</g>
<circle cx="172.5" cy="26.6" r=".32" fill="#f0f"/>
<circle cx="172.5" cy="26.6" r=".32" fill="none" stroke="#f0f" stroke-width=".17"/>
<circle cx="199.2" cy="24.9" r=".32" fill="#f0f"/>
<circle cx="199.2" cy="24.9" r=".32" fill="none" stroke="#f0f" stroke-width=".17"/>
<circle cx="172.5" cy="24.9" r=".32" fill="#f0f"/>
<circle cx="172.5" cy="24.9" r=".32" fill="none" stroke="#f0f" stroke-width=".17"/>
<circle cx="250.7" cy="87.1" r=".32" fill="#f0f"/>
<circle cx="250.7" cy="87.1" r=".32" fill="none" stroke="#f0f" stroke-width=".17"/>
<circle cx="218.7" cy="85.3" r=".32" fill="#f0f"/>
<circle cx="218.7" cy="85.3" r=".32" fill="none" stroke="#f0f" stroke-width=".17"/>
<circle cx="218.7" cy="80" r=".32" fill="#f0f"/>
<circle cx="218.7" cy="80" r=".32" fill="none" stroke="#f0f" stroke-width=".17"/>
<g font-size="3.3" fill="#00f">
<text x="133.6" y="39.3" transform="rotate(90 133.6 39.3)">DMI</text>
<text x="132.9" y="76.8" transform="rotate(90 132.9 76.8)">Intel(R) FDI</text>
<text x="141.6" y="141" transform="rotate(-90 141.6 141)">PCI EXPRESS -- GRAPHICS</text>
</g>
<g font-size="3.3">
<text x="256.6" y="187.9">Wistron Corporation</text>
<text x="233" y="196.9">Arrandale CPU(1/8): DMI /PEG/FDI</text>
</g>
<g font-size="2.8">
<text x="220.5" y="70.2">DY</text>
<text x="233" y="77.3">DY</text>
<text x="233" y="95.1">DY</text>
<text x="254.3" y="100.4">DY</text>
<text x="174.3" y="157.1">CFG[4] should be pulled low to enable eDP.</text>
<text x="254.8" y="203.4">Mocha-3</text>
</g>
<g font-size="2.3">
<text x="115.6" y="161.9">Use CPU Arrandale</text>
<text x="286.3" y="203">-2</text>
</g>
<g font-size="1.6" fill="#000080">
<text x="115.6" y="22.8">U27A</text>
<text x="174.3" y="29.9">R546</text>
<text x="174.3" y="24.6">R554</text>
<text x="190.3" y="29.9">750R2F-GP</text>
<text x="190.3" y="24.6">49D9R2F-GP</text>
<text x="222.1" y="72.6">R565</text>
<text x="222.1" y="74.2">7K5R2F-1-GP</text>
<text x="243.6" y="77.9">0R2J-2-GP</text>
<text x="224.1" y="79.7">R568</text>
<text x="234.4" y="83.4">Q62</text>
<text x="231.2" y="92.1">PDTC115EE-1-GP</text>
<text x="254.1" y="93.9">R563</text>
<text x="254.1" y="95.5">110KR2F-GP</text>
<text x="115.6" y="157.9">AUBURNDALE-1-GP-U2-NF</text>
</g>
<g font-size="1.6" fill="#00f">
<text x="151.9" y="22.6">1 OF 10</text>
<text x="235.3" y="86.6">R1</text>
<text x="233.3" y="90.1">R2</text>
</g>
<g font-size="1.6" fill="#f00">
<text x="71.3" y="27.2">18 DMI_RXN[3..0]</text>
<text x="98.2" y="28.1">DMI_RXN0</text>
<text x="98.2" y="29.9">DMI_RXN1</text>
<text x="164" y="24.6">PEG_COMP</text>
<text x="164" y="29.9">PEG_RBIAS</text>
<text x="71.5" y="34.3">18</text>
<text x="74.4" y="34.3">DMI_RXP[3..0]</text>
<text x="98.2" y="31.7">DMI_RXN2</text>
<text x="98.2" y="33.4">DMI_RXN3</text>
<text x="98.2" y="37">DMI_RXP0</text>
<text x="98.2" y="38.8">DMI_RXP1</text>
<text x="98.2" y="40.6">DMI_RXP2</text>
<text x="71.2" y="45.2">18 DMI_TXN[3..0]</text>
<text x="98.2" y="42.3">DMI_RXP3</text>
<text x="98.2" y="45.9">DMI_TXN0</text>
<text x="98.2" y="47.7">DMI_TXN1</text>
<text x="98.2" y="49.4">DMI_TXN2</text>
<text x="98.2" y="51.2">DMI_TXN3</text>
<text x="71.3" y="54.1">18 DMI_TXP[3..0]</text>
<text x="98.2" y="54.8">DMI_TXP0</text>
<text x="98.2" y="56.6">DMI_TXP1</text>
<text x="98.2" y="58.3">DMI_TXP2</text>
<text x="185" y="57.3">EDP_AUXN</text>
<text x="194.7" y="57.3">24</text>
<text x="98.2" y="60.1">DMI_TXP3</text>
<text x="69.6" y="66.5">18 FDI_TXN[7..0]</text>
<text x="99.9" y="69">FDI_TXN0</text>
<text x="99.9" y="70.8">FDI_TXN1</text>
<text x="99.9" y="72.6">FDI_TXN2</text>
<text x="99.9" y="74.3">FDI_TXN3</text>
<text x="99.9" y="76.1">FDI_TXN4</text>
<text x="99.9" y="77.9">FDI_TXN5</text>
<text x="99.9" y="81.4">FDI_TXN7</text>
<text x="99.9" y="79.7">FDI_TXN6</text>
<text x="71.3" y="84.3">18 FDI_TXP[7..0]</text>
<text x="99.9" y="86.8">FDI_TXP0</text>
<text x="99.9" y="88.6">FDI_TXP1</text>
<text x="165.7" y="85">-EDP_HPD_R</text>
<text x="185" y="87.5">EDP_AUXP</text>
<text x="194.6" y="87.5">24</text>
<text x="267.1" y="87.5">EDP_HPD</text>
<text x="276" y="87.5">24</text>
<text x="99.9" y="93.9">FDI_TXP4</text>
<text x="99.9" y="95.7">FDI_TXP5</text>
<text x="99.9" y="90.3">FDI_TXP2</text>
<text x="99.9" y="92.1">FDI_TXP3</text>
<text x="99.9" y="99.2">FDI_TXP7</text>
<text x="99.9" y="97.5">FDI_TXP6</text>
<text x="66.9" y="103.5">18 FDI_FSYNC0</text>
<text x="66.9" y="105.3">18 FDI_FSYNC1</text>
<text x="66.9" y="108.8">18 FDI_INT</text>
<text x="66.9" y="112.4">18 FDI_LSYNC0</text>
<text x="66.9" y="114.2">18 FDI_LSYNC1</text>
<text x="185" y="119.5">EDP_TXN1 24</text>
<text x="185" y="121.3">EDP_TXN0 24</text>
<text x="185" y="149.7">EDP_TXP1 24</text>
<text x="185" y="151.5">EDP_TXP0 24</text>
</g>
<g font-size="1.6">
<text x="112.5" y="28.4">F7</text>
<text x="159.5" y="24.8">B12</text>
<text x="159.5" y="26.6">A13</text>
<text x="159.5" y="28.4">D12</text>
<text x="179.3" y="24.8">1</text>
<text x="188" y="24.8">2</text>
<text x="112.4" y="32">K8</text>
<text x="112.7" y="30.2">J8</text>
<text x="112.7" y="33.7">J4</text>
<text x="159.5" y="30.2">B11</text>
<text x="159.5" y="33.7">G40</text>
<text x="159.5" y="35.5">G38</text>
<text x="179.3" y="30.2">1</text>
<text x="188" y="30.2">2</text>
<text x="112.4" y="40.9">K9</text>
<text x="112.5" y="37.3">F9</text>
<text x="112.7" y="39.1">J6</text>
<text x="159.5" y="37.3">H34</text>
<text x="159.5" y="39.1">P34</text>
<text x="159.5" y="40.9">G28</text>
<text x="111.5" y="46.2">H17</text>
<text x="111.5" y="48">K15</text>
<text x="112.7" y="42.6">J2</text>
<text x="159.5" y="42.6">H25</text>
<text x="159.5" y="44.4">H24</text>
<text x="159.5" y="46.2">D29</text>
<text x="159.5" y="48">B26</text>
<text x="111.6" y="51.5">F10</text>
<text x="111.8" y="49.7">J13</text>
<text x="159.5" y="49.7">D26</text>
<text x="159.5" y="51.5">B23</text>
<text x="159.5" y="53.3">D22</text>
<text x="111.3" y="56.9">M15</text>
<text x="111.3" y="55.1">G17</text>
<text x="111.3" y="58.6">G13</text>
<text x="159.5" y="55.1">A20</text>
<text x="159.5" y="56.9">D19</text>
<text x="159.5" y="58.6">A17</text>
<text x="111.8" y="60.4">J11</text>
<text x="159.5" y="60.4">B14</text>
<text x="159.5" y="64">F40</text>
<text x="159.5" y="65.7">J38</text>
<text x="212.7" y="63.3">VCC1R05B_VTT</text>
<text x="112.3" y="71.1">N7</text>
<text x="112.6" y="69.3">L2</text>
<text x="159.5" y="67.5">G34</text>
<text x="159.5" y="69.3">M34</text>
<text x="159.5" y="71.1">J28</text>
<text x="218.7" y="69.9" transform="rotate(-90 218.7 69.9)">1</text>
<text x="111.5" y="76.4">N10</text>
<text x="112.2" y="72.9">M4</text>
<text x="112.4" y="74.6">P1</text>
<text x="159.5" y="72.9">G25</text>
<text x="159.5" y="74.6">K24</text>
<text x="159.5" y="76.4">B28</text>
<text x="111.9" y="81.7">W8</text>
<text x="112.3" y="78.2">R7</text>
<text x="112.3" y="80">U7</text>
<text x="159.5" y="78.2">A27</text>
<text x="159.5" y="80">B25</text>
<text x="159.5" y="81.7">A24</text>
<text x="159.5" y="83.5">B21</text>
<text x="218.7" y="78.6" transform="rotate(-90 218.7 78.6)">2</text>
<text x="230.8" y="80">1</text>
<text x="239.5" y="80">2</text>
<text x="112.3" y="88.9">N5</text>
<text x="112.4" y="87.1">K1</text>
<text x="159.5" y="85.3">B19</text>
<text x="159.5" y="87.1">B18</text>
<text x="159.5" y="88.9">B16</text>
<text x="227" y="85.3">C</text>
<text x="227.1" y="88.9">E</text>
<text x="239.5" y="87.1">B</text>
<text x="112.3" y="90.6">N2</text>
<text x="112.3" y="92.4">R2</text>
<text x="112.3" y="94.2">N9</text>
<text x="112.3" y="96">R8</text>
<text x="159.5" y="90.6">D15</text>
<text x="159.5" y="94.2">N40</text>
<text x="159.5" y="96">L38</text>
<text x="250.7" y="91.2" transform="rotate(-90 250.7 91.2)">1</text>
<text x="111" y="99.5">W10</text>
<text x="112.3" y="97.7">U6</text>
<text x="159.5" y="97.7">M32</text>
<text x="159.5" y="99.5">D40</text>
<text x="159.5" y="101.3">A38</text>
<text x="250.7" y="99.9" transform="rotate(-90 250.7 99.9)">2</text>
<text x="111.3" y="103.1">AC7</text>
<text x="111.3" y="104.9">AC9</text>
<text x="159.5" y="103.1">G32</text>
<text x="159.5" y="104.9">B33</text>
<text x="159.5" y="106.6">B35</text>
<text x="111.4" y="108.4">AB5</text>
<text x="111.4" y="112">AA1</text>
<text x="111.4" y="113.7">AB2</text>
<text x="159.5" y="108.4">L30</text>
<text x="159.5" y="110.2">A31</text>
<text x="159.5" y="112">B32</text>
<text x="159.5" y="113.7">L28</text>
<text x="159.5" y="115.5">N26</text>
<text x="159.5" y="117.3">M24</text>
<text x="159.5" y="119.1">G21</text>
<text x="159.5" y="120.9">J20</text>
<text x="159.5" y="124.4">L40</text>
<text x="159.5" y="126.2">N38</text>
<text x="159.5" y="128">N32</text>
<text x="159.5" y="129.8">B39</text>
<text x="159.5" y="131.5">B37</text>
<text x="159.5" y="133.3">H32</text>
<text x="159.5" y="135.1">A34</text>
<text x="159.5" y="136.9">D36</text>
<text x="159.5" y="138.6">J30</text>
<text x="159.5" y="140.4">B30</text>
<text x="159.5" y="142.2">D33</text>
<text x="159.5" y="144">N28</text>
<text x="159.5" y="145.8">M25</text>
<text x="159.5" y="147.5">N24</text>
<text x="159.5" y="149.3">F21</text>
<text x="159.5" y="151.1">L20</text>
<text x="226.4" y="181.7">&lt;Core Design&gt;</text>
<text x="256.6" y="189.7">21F, 88, Sec.1, Hsin Tai Wu Rd., Hsichih,</text>
<text x="256.6" y="191.6">Taipei Hsien 221, Taiwan, R.O.C.</text>
<text x="226.4" y="195.1">Title</text>
<text x="226.4" y="200.4">Size</text>
<text x="228.2" y="202.2">A3</text>
<text x="233.5" y="200.4">Document Number</text>
<text x="285.1" y="200.4">Rev</text>
<text x="226.4" y="205.7">Date:</text>
<text x="231.7" y="205.7">Wednesday, January 27, 2010</text>
<text x="262" y="205.7">Sheet</text>
<text x="269.1" y="205.7">3</text>
<text x="276.2" y="205.7">of</text>
<text x="285.1" y="205.7">70</text>
</g>
<g font-size="1.6" fill="#004080">
<text x="116.5" y="29.2">DMI_RX#0</text>
<text x="145.9" y="29.2">PEG_RCOMPO</text>
<text x="146.6" y="27.4">PEG_ICOMPO</text>
<text x="147.4" y="25.6">PEG_ICOMPI</text>
<text x="116.5" y="30.9">DMI_RX#1</text>
<text x="116.5" y="32.7">DMI_RX#2</text>
<text x="116.5" y="34.5">DMI_RX#3</text>
<text x="148.3" y="30.9">PEG_RBIAS</text>
<text x="149.1" y="34.5">PEG_RX#0</text>
<text x="116.5" y="38.1">DMI_RX0</text>
<text x="116.5" y="39.8">DMI_RX1</text>
<text x="116.5" y="41.6">DMI_RX2</text>
<text x="149.1" y="36.3">PEG_RX#1</text>
<text x="149.1" y="38.1">PEG_RX#2</text>
<text x="149.1" y="39.8">PEG_RX#3</text>
<text x="149.1" y="41.6">PEG_RX#4</text>
<text x="116.5" y="43.4">DMI_RX3</text>
<text x="116.5" y="46.9">DMI_TX#0</text>
<text x="149.1" y="43.4">PEG_RX#5</text>
<text x="149.1" y="45.2">PEG_RX#6</text>
<text x="149.1" y="46.9">PEG_RX#7</text>
<text x="116.5" y="48.7">DMI_TX#1</text>
<text x="116.5" y="50.5">DMI_TX#2</text>
<text x="116.5" y="52.3">DMI_TX#3</text>
<text x="148.2" y="52.3">PEG_RX#10</text>
<text x="149.1" y="48.7">PEG_RX#8</text>
<text x="149.1" y="50.5">PEG_RX#9</text>
<text x="116.5" y="55.8">DMI_TX0</text>
<text x="116.5" y="57.6">DMI_TX1</text>
<text x="116.5" y="59.4">DMI_TX2</text>
<text x="148.2" y="54.1">PEG_RX#11</text>
<text x="148.2" y="55.8">PEG_RX#12</text>
<text x="148.2" y="57.6">PEG_RX#13</text>
<text x="148.2" y="59.4">PEG_RX#14</text>
<text x="116.5" y="61.2">DMI_TX3</text>
<text x="148.2" y="61.2">PEG_RX#15</text>
<text x="150" y="64.7">PEG_RX0</text>
<text x="116.5" y="70.1">FDI_TX#0</text>
<text x="116.5" y="71.8">FDI_TX#1</text>
<text x="150" y="66.5">PEG_RX1</text>
<text x="150" y="68.3">PEG_RX2</text>
<text x="150" y="70.1">PEG_RX3</text>
<text x="150" y="71.8">PEG_RX4</text>
<text x="116.5" y="73.6">FDI_TX#2</text>
<text x="116.5" y="75.4">FDI_TX#3</text>
<text x="116.5" y="77.2">FDI_TX#4</text>
<text x="150" y="73.6">PEG_RX5</text>
<text x="150" y="75.4">PEG_RX6</text>
<text x="150" y="77.2">PEG_RX7</text>
<text x="116.5" y="79">FDI_TX#5</text>
<text x="116.5" y="80.7">FDI_TX#6</text>
<text x="116.5" y="82.5">FDI_TX#7</text>
<text x="149.1" y="82.5">PEG_RX10</text>
<text x="150" y="79">PEG_RX8</text>
<text x="150" y="80.7">PEG_RX9</text>
<text x="116.5" y="87.8">FDI_TX0</text>
<text x="116.5" y="89.6">FDI_TX1</text>
<text x="149.1" y="84.3">PEG_RX11</text>
<text x="149.1" y="86.1">PEG_RX12</text>
<text x="149.1" y="87.8">PEG_RX13</text>
<text x="149.1" y="89.6">PEG_RX14</text>
<text x="116.5" y="91.4">FDI_TX2</text>
<text x="116.5" y="93.2">FDI_TX3</text>
<text x="116.5" y="95">FDI_TX4</text>
<text x="149.1" y="91.4">PEG_RX15</text>
<text x="149.3" y="95">PEG_TX#0</text>
<text x="116.5" y="96.7">FDI_TX5</text>
<text x="116.5" y="98.5">FDI_TX6</text>
<text x="116.5" y="100.3">FDI_TX7</text>
<text x="149.3" y="96.7">PEG_TX#1</text>
<text x="149.3" y="98.5">PEG_TX#2</text>
<text x="149.3" y="100.3">PEG_TX#3</text>
<text x="116.5" y="103.8">FDI_FSYNC0</text>
<text x="116.5" y="105.6">FDI_FSYNC1</text>
<text x="149.3" y="102.1">PEG_TX#4</text>
<text x="149.3" y="103.8">PEG_TX#5</text>
<text x="149.3" y="105.6">PEG_TX#6</text>
<text x="149.3" y="107.4">PEG_TX#7</text>
<text x="116.5" y="109.2">FDI_INT</text>
<text x="116.5" y="112.7">FDI_LSYNC0</text>
<text x="148.4" y="112.7">PEG_TX#10</text>
<text x="149.3" y="109.2">PEG_TX#8</text>
<text x="149.3" y="111">PEG_TX#9</text>
<text x="116.5" y="114.5">FDI_LSYNC1</text>
<text x="148.4" y="114.5">PEG_TX#11</text>
<text x="148.4" y="116.3">PEG_TX#12</text>
<text x="148.4" y="118.1">PEG_TX#13</text>
<text x="148.4" y="119.8">PEG_TX#14</text>
<text x="148.4" y="121.6">PEG_TX#15</text>
<text x="150.2" y="125.2">PEG_TX0</text>
<text x="150.2" y="127">PEG_TX1</text>
<text x="150.2" y="128.7">PEG_TX2</text>
<text x="150.2" y="130.5">PEG_TX3</text>
<text x="150.2" y="132.3">PEG_TX4</text>
<text x="150.2" y="134.1">PEG_TX5</text>
<text x="150.2" y="135.8">PEG_TX6</text>
<text x="150.2" y="137.6">PEG_TX7</text>
<text x="149.3" y="143">PEG_TX10</text>
<text x="150.2" y="139.4">PEG_TX8</text>
<text x="150.2" y="141.2">PEG_TX9</text>
<text x="149.3" y="144.7">PEG_TX11</text>
<text x="149.3" y="146.5">PEG_TX12</text>
<text x="149.3" y="148.3">PEG_TX13</text>
<text x="149.3" y="150.1">PEG_TX14</text>
<text x="149.3" y="151.8">PEG_TX15</text>
</g>
<g font-size="1.3">
<text x="30.8" y="1.3">A</text>
<text x="88.9" y="1.3">B</text>
<text x="146.9" y="1.3">C</text>
<text x="205" y="1.3">D</text>
<text x="263.1" y="1.3">E</text>
<text x=".5" y="28.4">4</text>
<text x="292.6" y="28.4">4</text>
<text x=".5" y="79.5">3</text>
<text x="292.6" y="79.5">3</text>
<text x=".5" y="130.6">2</text>
<text x="292.6" y="130.6">2</text>
<text x=".5" y="181.7">1</text>
<text x="292.6" y="181.7">1</text>
<text x="30.8" y="207.4">A</text>
<text x="88.9" y="207.4">B</text>
<text x="146.9" y="207.4">C</text>
<text x="205" y="207.4">D</text>
<text x="263.1" y="207.4">E</text>
</g>
</svg>
